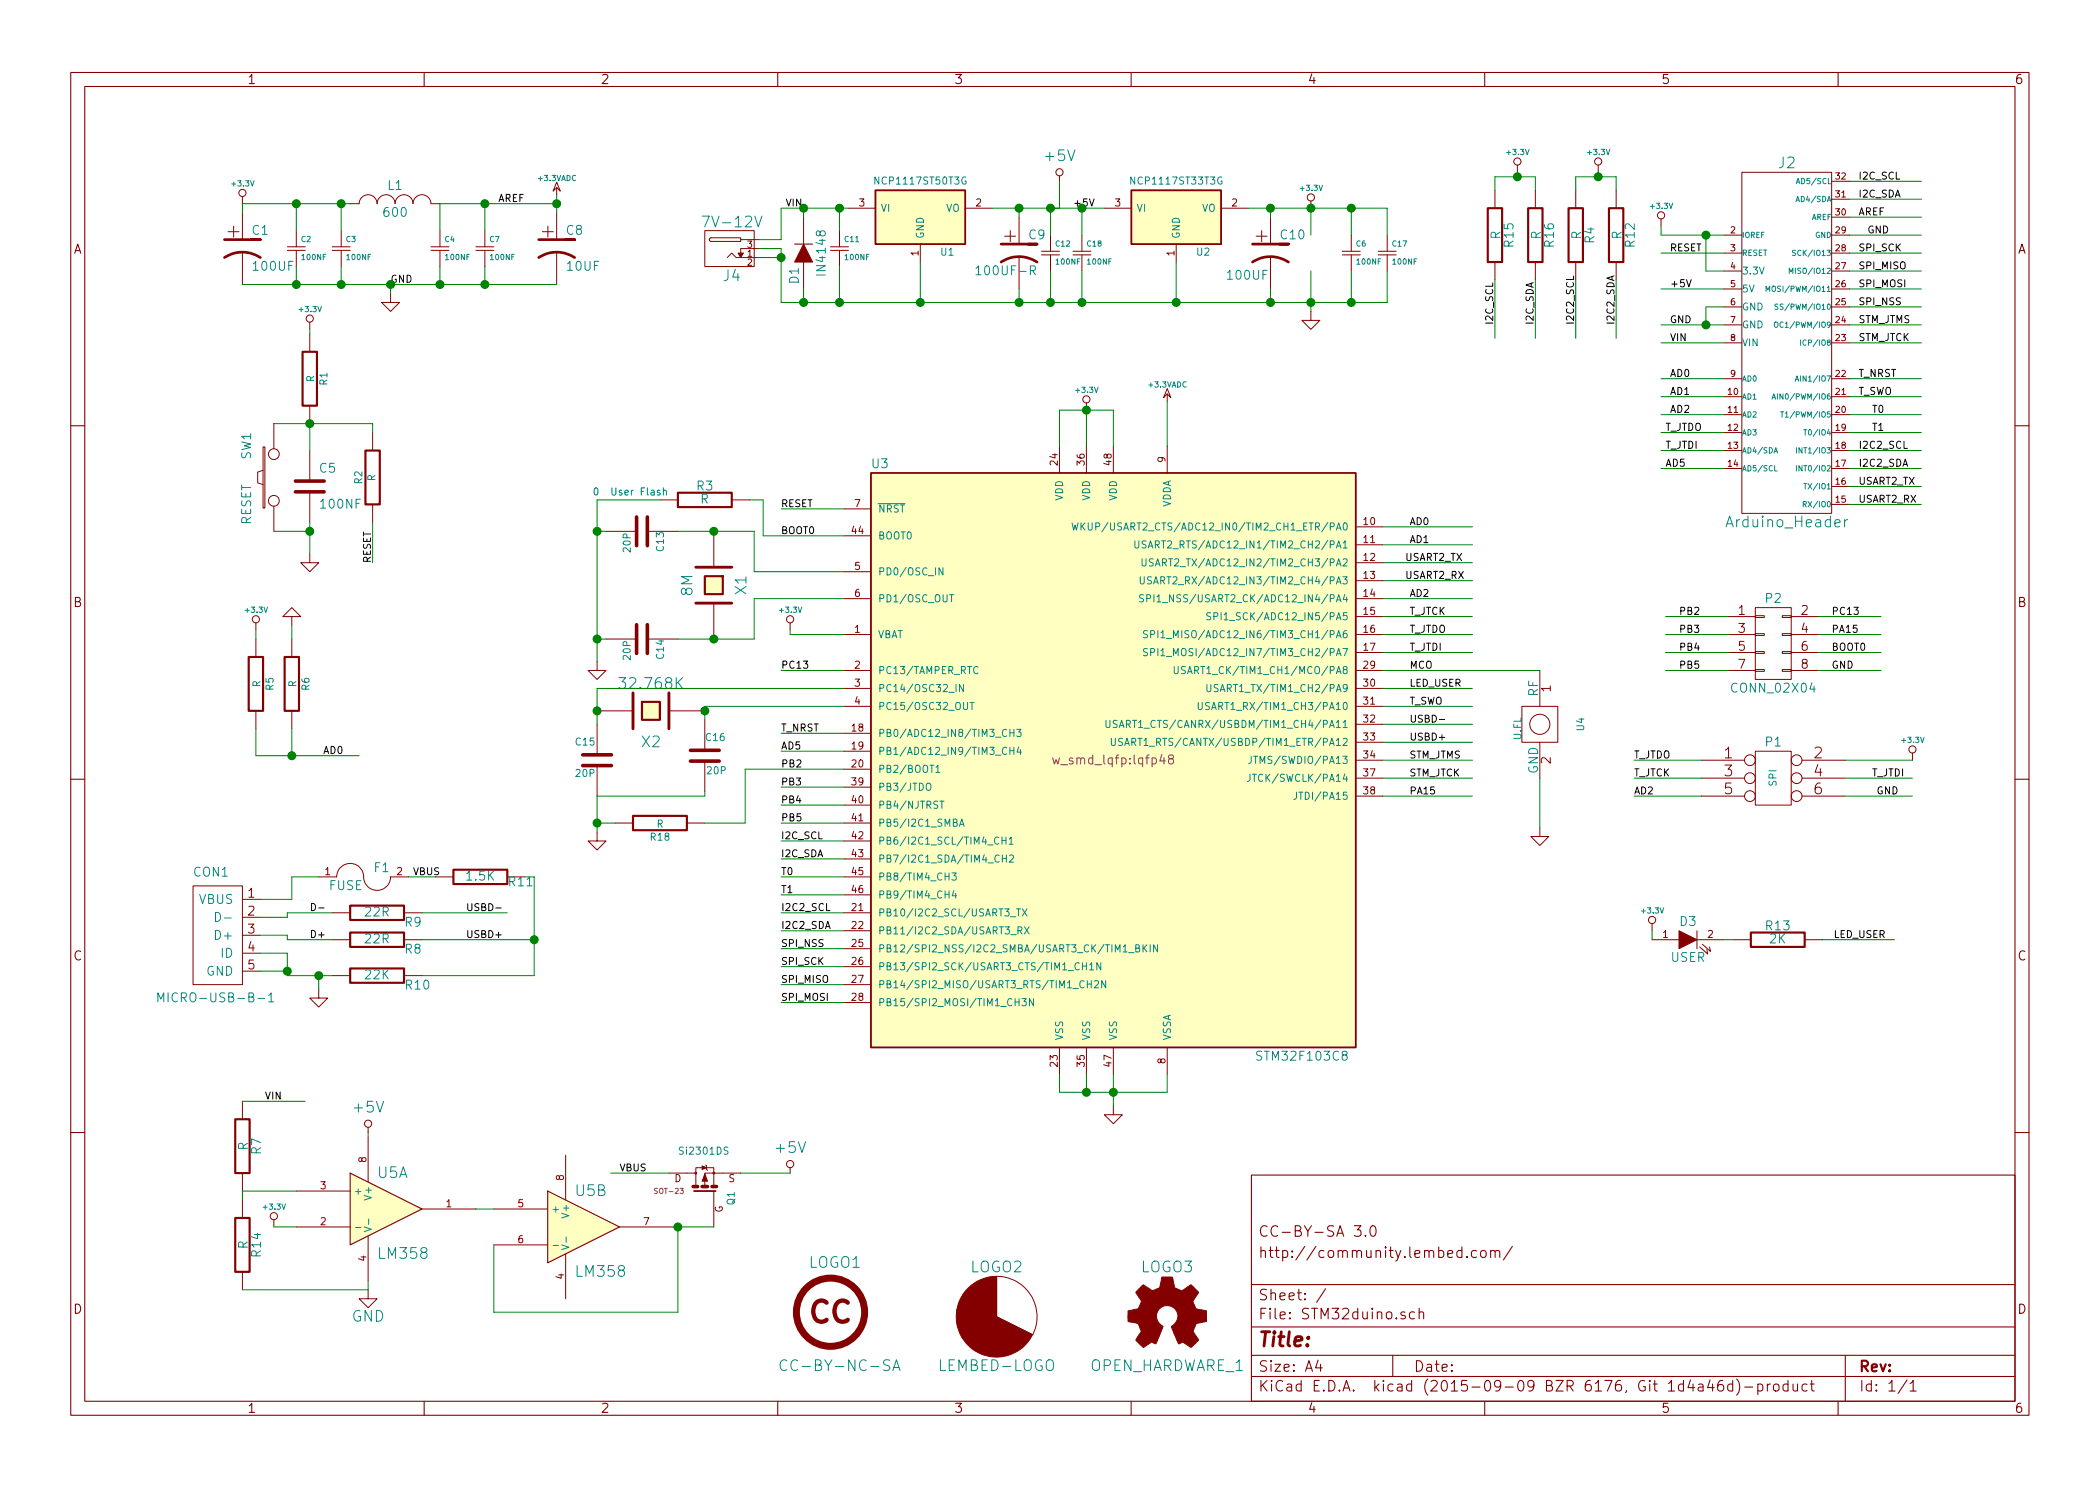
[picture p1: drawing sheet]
<svg xmlns="http://www.w3.org/2000/svg" width="297mm" height="210mm" viewBox="0 0 297 210" stroke-linecap="round" stroke-linejoin="round" font-family="sans-serif">
<g fill="none" stroke="#840000" stroke-width=".15">
<path d="M10 10.3h277v189.9h-277zM12 12.2h273v186.1h-273zM60 10.3v1.9M110 10.3v1.9M160 10.3v1.9M210 10.3v1.9M260 10.3v1.9M112.4 34.5h2.5M10 60.2h2M285 60.2h2M10 110.3h2M285 110.3h2"/>
<path d="M10 160.2h2M49.5 166l10.2 5.1-10.2 5zM77.5 168.5l10.1 5.1-10.1 5.1zM177 166.3h108v32h-108zM191.6 173.4h.9l-.5 .6 .4 .1 .1 .2-.1 .5-.2 .1h-.4l-.2-.1M193.1 174.8h.1l-.1 .1v-.1v.1M193.9 173.6a.35 .35 0 0 1 .4-.2 .35 .35 0 0 1 .3 .3 .77 .77 0 0 1-.5 1.2 .9 .9 0 0 1-.2-1.3zM206.8 177l-.5-.1-.2 .3v.6l.2 .1 .5-.1M206.8 176.4v1.5M207.5 177.8h.1l-.1 .1-.1-.1h.1v.1M208.8 177l-.4-.1-.3 .3 .1 .6 .2 .1 .4-.1M209.5 177.1a.41 .41 0 0 1 .7 .1v.4a.41 .41 0 0 1-.4 .3 .41 .41 0 0 1-.4-.3z"/>
<path d="M210.8 177.1a.38 .38 0 0 1 .7 0v.8M210.8 176.9v1M211.5 177.1a.36 .36 0 0 1 .3-.2 .36 .36 0 0 1 .3 .2v.8M213.9 176.3l-1.3 2M285 160.2h2M60 198.3v1.9M110 198.3v1.9M160 198.3v1.9M177 194.8h108M177 191.8h108M177 187.8h108M177 181.8h108"/>
<path d="M186.4 192.5l-.3 1h.9M186.8 193v1M187.5 182.3l-1.3 2M197 191.8v3M198.7 185.7a.37 .37 0 0 0-.6 .1v.1a.54 .54 0 0 0 .6 .3l.1 .1-.1 .2-.1 .1-.5-.1M200.1 185.7l-.5-.1-.2 .3v.6l.2 .1 .5-.1M200.7 185.7a.38 .38 0 0 1 .7 .1v.8M200.7 185.1v1.5M210 198.3v1.9M240.3 195.9l.1-.1 .4 .1 .1 .9M240.9 196.2l-.5 .1-.2 .2 .1 .2 .1 .1 .5-.1M241.9 195.2l-.4 1.1h1"/>
<path d="M242.2 195.8v1M243.7 195.3a.59 .59 0 0 0-.7 .7v.7l.2 .1h.3l.2-.1 .1-.5-.1-.2-.5-.1-.2 .3M245.1 195.9l-.4-.1-.3 .3v.6l.3 .1 .4-.1M245.1 195.3v1.5M245.6 195.1a1.71 1.71 0 0 1 0 2.3M246.8 196.3h1.1M248.6 195.9a.48 .48 0 0 1 .7 .1l.1 .1-.1 .6a.48 .48 0 0 1-.7 0M248.6 195.8v1.5M250 195.8v1M250.4 195.8l-.3 .1-.1 .2M250.9 196a.41 .41 0 0 1 .7 .1v.4a.41 .41 0 0 1-.4 .3 .41 .41 0 0 1-.3-.3zM252.9 195.9l-.4-.1-.3 .3 .1 .6 .2 .1 .4-.1"/>
<path d="M252.9 195.3v1.5M253.6 195.8l.1 .9a.4 .4 0 0 0 .6 0M254.3 195.8v1M255.6 195.9l-.4-.1-.3 .3 .1 .6 .2 .1 .4-.1M256.1 195.8h.5M256.3 195.3v1.3l.2 .2h.1M260 198.3v1.9M261 191.8v6.5M269.7 195.2l-1.2 2M270.2 195.8l.4-.5v1.5M270.2 196.8h.8"/>
</g>
<g fill="none" stroke="#840000" stroke-width=".14">
<path d="M34.3 27.8v1M34.3 30.1v3.8M34.3 35.7v4.6M40.6 35.4h2.6M40.6 34.9h2.6M41.9 32.6v2.3M41.9 35.4v2.3M47 35.4h2.5M47 34.9h2.5M48.3 32.6v2.3M48.3 35.4v2.3M49.5 28.8h1.3a1.27 1.27 0 0 1 1.3-1.2 1.27 1.27 0 0 1 1.2 1.2 1.27 1.27 0 0 1 1.3-1.2 1.27 1.27 0 0 1 1.3 1.2 1.27 1.27 0 0 1 1.2-1.2 1.27 1.27 0 0 1 1.3 1.2 1.27 1.27 0 0 1 1.3-1.2 1.27 1.27 0 0 1 1.3 1.2h1.2"/>
<path d="M61 35.4h2.5M61 34.9h2.5M62.2 32.6v2.3M62.2 35.4v2.3M67.3 35.4h2.5M67.3 34.9h2.5M68.6 32.6v2.3M68.6 35.4v2.3M78.7 26.5v1.1M78.7 25.8l.5 1.2-.5-.5-.5 .5zM78.7 30.1v3.8M78.7 35.7v4.6"/>
<path d="M99.7 32.6h7v5.1h-7zM100.4 33.8l.1-.2h4.3v.6h-4.3l-.2-.2zM102.9 36.4l.6-.6 .6 .6h3.2M104.8 33.9h2.5M107.3 35.2h-2.5v.6M113.7 30.7v3.8M113.7 37.1v3.8M117.5 35.4h2.5M117.5 34.9h2.5M118.7 32.6v2.3M118.7 35.4v2.3M120 29.5h3.8"/>
<path d="M130.2 34.5v2.6M136.5 29.5h3.8M144.1 30.7v3.8M144.1 36.3v4.6M147.3 36.1h2.6M147.3 35.6h2.6M148.6 33.3v2.3M148.6 36.1v2.2M149.9 24.9v.7M151.8 36.1h2.5M151.8 35.6h2.5M153 33.3v2.3"/>
<path d="M153 36.1v2.2M156.2 29.5h3.8M166.4 34.5v2.6M172.7 29.5h3.8M179.7 30.7v3.8M179.7 36.3v4.6M185.4 28.4v1.1M189.9 36.1h2.5M189.9 35.6h2.5M191.1 33.3v2.3M191.1 36.1v2.2M194.9 36.1h2.6"/>
<path d="M194.9 35.6h2.6M196.2 33.3v2.3M196.2 36.1v2.2M211.5 26.9v2.6M211.5 37.1v2.5M214.6 23.4v1M217.2 26.9v2.6M217.2 37.1v2.5M222.9 26.9v2.6M222.9 37.1v2.5M226.1 23.4v1M228.6 26.9v2.6"/>
<path d="M228.6 37.1v2.5M234.9 31v1M243.8 33.3h2.6M243.8 35.8h2.6M243.8 38.3h2.6M246.4 24.4h12.7v48.2h-12.7zM259.1 33.3h2.5M259.1 35.8h2.5M259.1 38.3h2.5M259.1 30.7h2.5M259.1 28.2h2.5M259.1 25.6h2.5"/>
<path d="M38.7 59.9v3.6M43.8 45.6v1M43.8 47.2v2.6M43.8 57.4v2.5M55.2 41.5v1.3h1.3l-1.3 1.3-1.2-1.3h1.2M153.7 57v1M165.1 55.7v1.1M165.1 55l.5 1.3-.5-.6-.5 .6zM185.4 44.1v1.2h1.3l-1.3 1.3-1.3-1.3h1.3M243.8 40.9h2.6M243.8 43.4h2.6M243.8 46h2.6"/>
<path d="M243.8 48.5h2.6M243.8 53.6h2.6M243.8 56.1h2.6M243.8 58.7h2.6M259.1 40.9h2.5M259.1 43.4h2.5M259.1 46h2.5M259.1 48.5h2.5M259.1 53.6h2.5M259.1 56.1h2.5M259.1 58.7h2.5M37.2 63.2h.3v8.7h-.3z"/>
<path d="M37.2 66.5l-.8 .3v1.5l.8 .3M38.7 71.6v3.6M43.8 78.4v1.2h1.3l-1.3 1.3-1.3-1.3h1.3M43.8 63.7v4.4M43.8 69.6v4.3M52.7 61.2v2.5M52.7 71.4v2.5M85.7 75.2h4.3M91.6 75.2h4.3M93.3 70.7h2.6M101 75.2v5.1M103.5 70.7h2.5"/>
<path d="M119.4 72h3.8M119.4 75.8h3.8M149.9 63.1v3.8M153.7 63.1v3.8M157.5 63.1v3.8M165.1 63.1v3.8M191.8 74.5h3.8M191.8 77.1h3.8M191.8 79.6h3.8M243.8 61.2h2.6M243.8 63.7h2.6M243.8 66.3h2.6"/>
<path d="M259.1 61.2h2.5M259.1 63.7h2.5M259.1 66.3h2.5M259.1 71.4h2.5M259.1 68.8h2.5M36.2 88.1v1M36.2 90.4v2.6M41.3 87.2h1.2l-1.2-1.2-1.3 1.2h1.3v1.3M41.3 90.4v2.6M84.5 93.6v1.3h1.2l-1.2 1.2-1.3-1.2h1.3M85.7 90.4h4.3M91.6 90.4h4.3"/>
<path d="M101 85.3v5.1M111.8 88.1v1M119.4 89.8h3.8M119.4 94.9h3.8M119.4 97.4h3.8M119.4 99.9h3.8M119.4 80.9h3.8M119.4 84.7h3.8M191.8 89.8h3.8M191.8 94.9h3.8M191.8 97.4h3.8M191.8 99.9h3.8"/>
<path d="M191.8 84.7h3.8M191.8 82.2h3.8M191.8 87.2h3.8M191.8 92.3h3.8M215.3 99.9h5v5.1h-5zM217.8 94.9v5M244.5 89.8h3.8M244.5 94.9h3.8M244.5 87.2h3.8M244.5 92.3h3.8M248.3 94.7h1.3v.3h-1.3zM248.3 92.2h1.3v.3h-1.3z"/>
<path d="M248.3 89.7h1.3v.2h-1.3zM248.3 87.1h1.3v.3h-1.3zM248.3 86h5.1v10.1h-5.1zM252.1 94.7h1.3v.3h-1.3zM252.1 92.2h1.3v.3h-1.3zM252.1 89.7h1.3v.2h-1.3zM252.1 87.1h1.3v.3h-1.3zM253.4 89.8h3.8M253.4 94.9h3.8M253.4 87.2h3.8M253.4 92.3h3.8M36.2 100.6v2.5"/>
<path d="M41.3 100.6v2.5M84.5 117.7v1.3h1.2l-1.2 1.3-1.3-1.3h1.3M84.5 100.6h5M84.5 102.5v4.3M84.5 108.3v4.3M87 116.5h2.5M94.6 100.6h5.1M97.2 116.5h2.5M99.7 101.8v4.4M99.7 107.7v4.3M119.4 108.8h3.8M119.4 113.9h3.8"/>
<path d="M119.4 116.5h3.8M119.4 119h3.8M119.4 103.8h3.8M119.4 106.3h3.8M119.4 111.4h3.8M191.8 102.5h3.8M191.8 105h3.8M191.8 107.6h3.8M191.8 110.1h3.8M191.8 112.6h3.8M217.8 117.1v1.3h1.3l-1.3 1.2-1.3-1.2h1.3M217.8 105v5.1"/>
<path d="M240.7 107.6h6.1M240.7 110.1h6.1M240.7 112.6h6.1M248.3 106.3h5.1v7.6h-5.1zM254.9 107.6h6.1M254.9 110.1h6.1M254.9 112.6h6.1M270.5 106.5v1.1M27.3 125.3h7v14h-7zM34.3 127.2h2.5M34.3 129.8h2.5M34.3 132.3h2.5"/>
<path d="M34.3 134.9h2.5M34.3 137.4h2.5M45.1 139.9v1.3h1.3l-1.3 1.3-1.3-1.3h1.3M45.1 124.1h2.5a1.93 1.93 0 0 1 2.1-1.9 1.93 1.93 0 0 1 1.8 2.2 1.91 1.91 0 0 0 2 1.6 1.91 1.91 0 0 0 1.7-1.9h2.6M47 138h2.5M47 133h2.5M47 129.2h2.5M57.1 138h2.6M57.1 133h2.6M57.1 129.2h2.6M61.6 124.1h2.5M119.4 129.2h3.8"/>
<path d="M119.4 124.1h3.8M119.4 131.7h3.8M119.4 121.5h3.8M119.4 134.2h3.8M119.4 136.8h3.8M119.4 126.6h3.8M119.4 139.3h3.8M233.7 130.7v1M233.7 133h3.8M240 133h3.8M240 131.7v2.5M240.4 134l1.2 1-.2-.6"/>
<path d="M240.8 133.6l1.1 1-.1-.6M245.1 133h2.5M255.3 133h2.5M34.3 155.8v2.6M52.1 159.5v.8M119.4 141.9h3.8M149.9 148.2v3.8M153.7 148.2v3.8M157.5 156.5v1.2h1.2l-1.2 1.3-1.3-1.3h1.3M157.5 148.2v3.8M165.1 148.2v3.8M34.3 166v2.5"/>
<path d="M34.3 169.8v2.5M34.3 180v2.5M38.7 172.6v1M41.9 173.6h7.6M41.9 168.5h7.6M52.1 160.9v6.4M52.1 174.9v6.3M59.7 171.1h7.6M69.8 171.1h7.7M69.8 176.1h7.7M80 163.4v6.4M80 177.4v6.4"/>
<path d="M87.6 173.6h7.6M94.6 166h3.8v1.8M98.4 166v-.8h2.6v.8h-1.3v1.8M99.8 164.8l.1 .2v.5l.2 .1M101 168.5v5.1M104.8 166h-3.8v1.8M111.8 165.2v.8M52.1 182.5v1.3h1.2l-1.2 1.2-1.3-1.2h1.3M146 188.8l-5-2.5v-5.7a5.7 5.7 0 0 1 5.1 8.2"/>
<circle cx="34.3" cy="27.3" r=".51"/>
<circle cx="149.9" cy="24.4" r=".51"/>
<circle cx="185.4" cy="27.9" r=".51"/>
<circle cx="214.6" cy="22.9" r=".51"/>
<circle cx="226.1" cy="22.9" r=".51"/>
<circle cx="235" cy="30.5" r=".51"/>
<circle cx="43.8" cy="45.1" r=".51"/>
<circle cx="153.7" cy="56.5" r=".51"/>
<circle cx="38.7" cy="64.3" r=".76"/>
<circle cx="38.7" cy="70.9" r=".76"/>
<circle cx="36.2" cy="87.6" r=".51"/>
<circle cx="111.8" cy="87.6" r=".51"/>
<circle cx="217.8" cy="102.5" r="1.42"/>
<circle cx="247.5" cy="110.1" r=".76"/>
<circle cx="247.5" cy="107.6" r=".76"/>
<circle cx="247.5" cy="112.6" r=".76"/>
<circle cx="254.1" cy="107.6" r=".76"/>
<circle cx="254.1" cy="110.1" r=".76"/>
<circle cx="254.1" cy="112.6" r=".76"/>
<circle cx="270.5" cy="106" r=".51"/>
<circle cx="233.7" cy="130.2" r=".51"/>
<circle cx="52.1" cy="159" r=".51"/>
<circle cx="38.7" cy="172.1" r=".51"/>
<circle cx="98.4" cy="166" r=".13"/>
<circle cx="101" cy="166" r=".13"/>
<circle cx="111.8" cy="164.7" r=".51"/>
</g>
<path d="M31.7 36.4a4.6 4.6 0 0 1 5.1 0M31.7 33.9h5.1h-1.2M76.2 36.4a4.6 4.6 0 0 1 5.1 0M76.2 33.9h5.1h-1.3M141.6 37.1a4.6 4.6 0 0 1 5.1 0M141.6 34.5h5.1h-1.3M177.2 37.1a4.6 4.6 0 0 1 5 0M177.2 34.5h5h-1.2" fill="none" stroke="#840000" stroke-width=".38"/>
<path d="M203.6 101.8h.7M44.1 127.8a.51 .51 0 0 1 .5 .5 .51 .51 0 0 1-.5 .5zM45.1 128.5h.7M66.2 127.9v.8l.2 .1h.1l.3-.1v-.8" fill="none" stroke="#000" stroke-width=".14"/>
<g fill="none" stroke="#008484" stroke-width=".14">
<path d="M106.8 30.6l.5 1.5 .5-1.5M138 38l.4-.4v1.3M138 38.9h.8M145.7 38.3l.7-.1 .1-.2-.1-.3-.2-.1h-.5v1.3M146 38.3l.5 .6M253.1 38.7v-.8l.2 .6 .3-.6v.8M254 35.4l-.4 .1a.34 .34 0 0 0 .3 .4v.2h-.4M254 28.5l.3-.7 .2 .7M254.1 26l.2-.8 .3 .8M249.8 41.2v-.7l.3 .5 .2-.5v.7M250.6 56.5l.3-.8 .3 .8M250.7 56.3h.4"/>
<path d="M251.1 45.6h.2l.1 .1a.5 .5 0 0 1-.1 .6l-.3-.1v-.4zM251.5 43l-.4 .1a.34 .34 0 0 0 .3 .4v.2h-.3M251.9 58.3h.4M252.1 58.3v.7M252.2 43l-.4 .1a.34 .34 0 0 0 .4 .4v.1l-.1 .2-.3-.1M252.5 58.5l.2-.2v.7M252.5 59h.5M253.9 53.9l.3-.7 .2 .7M254 53.7h.4M254.7 48.1v.8M124.2 71.3h3.8M151.6 74l.3 1 .2-.7 .1 .7 .3-1"/>
<path d="M152.9 74v1M153 74.4l.5 .6M153.5 74l-.6 .6M153.9 74v.8l.2 .2 .3-.1 .1-.1v-.8M160.5 76.5v.8l.2 .2h.3l.1-.2v-.8M161.5 79.1v.8l.2 .2 .3-.1 .1-.1v-.8M162.1 76.6l-.4-.1-.2 .2 .1 .3 .5 .2v.2l-.2 .1h-.4M162.4 77.5l.3-1 .4 1M162.5 77.3h.5M163.1 79.1h-.4l-.1 .2v.2l.5 .2v.3l-.2 .1-.3-.1M163.5 79.8h.5M250.9 64.1l.3-.8 .2 .8"/>
<path d="M251 63.9h.4M251 65.9v.7h.4M254.1 63.3v.8M254.1 65.9v.7M254.9 65.9v.7l-.4-.7v.7M254.9 63.3v.8l-.4-.8v.8M255.1 71.3h.3l.1-.3h-.4v.7M255.1 68.4h.5M255.1 60.8h.5M255.2 71.3l.3 .4M255.3 60.8v.8M260.9 73.5v1"/>
<path d="M261.3 73.5l-.2 .1-.2 .2M133.4 80.3v1.1l-.6-1.1v1.1M134.3 84.1h.6M136.3 96.8v1.1l-.6-1.1v1.1M137.2 99.4h.6M137.5 99.4v1M138.3 94.4a.4 .4 0 0 0-.5 0 .4 .4 0 0 0-.1 .5 .37 .37 0 0 0 .2 .4 .37 .37 0 0 0 .4-.1M161.3 81.6v.8l.2 .2h.3v-.2v-.8M161.7 84.2l-.3-.1-.2 .2 .1 .3 .4 .2v.3l-.1 .1-.4-.1M162.2 84.7l.5-.1 .1-.1-.1-.3-.5-.1v1.1M162.3 89.3l-.4-.1-.2 .2 .1 .3 .5 .2v.2l-.2 .1h-.4M162.3 91.8h-.4l-.2 .2 .1 .2 .5 .2v.3l-.2 .1-.4-.1"/>
<path d="M162.8 89.8l.4-.1 .1-.1-.1-.3-.4-.1v1M162.8 92.3l.4-.1 .1-.1-.1-.3h-.4v1M162.9 81.7l-.4-.1-.2 .2 .1 .2 .4 .2v.3l-.1 .1h-.4M163.2 82.6l.3-1 .3 1M163.2 84.1v1.1M163.3 82.3h.5M163.4 80.1l.4-1 .3 1M163.8 89.2v1M163.8 91.8v1M164.2 89.5l.3-.3v1M164.2 92.1l.3-.3v1M164.2 90.2h.6"/>
<path d="M164.2 92.8h.6M166.1 94.3v.8l.2 .2h.3v-.2v-.8M167.7 94.4l-.4-.1-.2 .2 .1 .2 .4 .2v.3l-.1 .1h-.4M169.5 99.4v.8l.2 .2 .3-.1 .1-.1v-.8M170.7 96.8v.9l.2 .2 .3-.1 .1-.1v-.9M171.1 99.4h-.4l-.2 .2 .1 .2 .4 .2v.3l-.1 .1-.4-.1M171.2 86.7h-.3l-.2 .2 .1 .2 .4 .2v.3l-.1 .1-.4-.1M171.7 87.2h.5l.1-.2-.1-.3h-.5v1M131.1 110.9h.4a.67 .67 0 0 1-.1 .9h-.3a.78 .78 0 0 1 0-.9zM132.4 108.6l.3-.3v1M132.4 109.3h.5M132.9 113.4h.6"/>
<path d="M133.2 113.4v1M135.7 116.9l.3-1 .4 1M135.8 116.6h.5M141.3 118.5a.4 .4 0 0 0-.5 0 .4 .4 0 0 0-.1 .5 .37 .37 0 0 0 .2 .4 .37 .37 0 0 0 .4-.1M141.7 118.4v1.1M141.7 118.9h.6M142.3 118.4v1.1M142.7 118.7l.3-.3v1.1M142.7 119.5h.6M142.8 103.2v1M142.8 105.7v1.1M142.8 103.7h.6"/>
<path d="M142.8 106.2h.6M143.4 103.2v1M143.4 105.7v1.1M143.8 103.2h.6l-.3 .4 .3 .1v.4l-.2 .1-.4-.1M144.1 105.7l-.2 .7h.6M144.3 106.1v.7M156.4 101.9v.8l.2 .2h.3l.1-.2v-.8M157.2 104.5v.8l.2 .2 .3-.1 .1-.1v-.8M158 102l-.4-.1-.1 .2v.3l.5 .2v.2l-.2 .1h-.3M158.3 102.9l.3-1 .4 1M158.4 102.7h.5M158.8 104.5h-.4l-.2 .2 .1 .2 .4 .2v.3l-.1 .1-.4-.1"/>
<path d="M159.1 105.5l.3-1 .3 1M159.2 105.2h.5M176.8 109.5v.8l-.1 .2-.3 .1M177 107v.7l-.2 .3h-.2M177.3 107h.6M183.4 112.1v.7l-.2 .2-.2 .1M30.5 129.1a.66 .66 0 0 1 .7 .4 .66 .66 0 0 1-.2 .8l-.5 .1zM31.7 129.9h1M134.6 123.5h.7l-.4 .4 .3 .1v.4l-.1 .1-.5-.1M134.9 126l-.2 .7h.6M135.2 126.4v.7M141.8 121v1"/>
<path d="M141.8 121.5h.5M142.3 121v1M142.8 121.1l.4-.1 .1 .1 .1 .2-.7 .7h.7M142.9 129.7h.8M143.8 128.6h.6M144 131.7l.5-.1 .1-.1-.1-.3-.5-.1v1.1M144.1 128.6v1M144.2 131.7l.4 .5M144.6 128.6l.7 1M144.9 131.1l.7 1.1M145.3 128.6l-.7 1M145.6 131.1l-.7 1.1"/>
<path d="M153.1 136.2v1M153.1 136.7h.6M153.7 136.2v1M153.8 138.8v1M153.8 139.2h.6M154.1 136.5l.3-.3v1M154.1 137.2h.6M154.4 138.8v1M154.8 138.9l.4-.1 .1 .1 .1 .2-.6 .7h.6M155.7 136.2v1l-.6-1v1M156.4 138.8v1l-.6-1v1M159.6 134.8h.8"/>
<path d="M160.7 134.2l.4-.1v-.3l-.4-.1v1h.3l.2-.3-.2-.2M161.7 133.7v1M161.8 134.1l.4 .6M162.2 133.7l-.5 .6M162.7 133.7v1M163.7 133.7v1l-.5-1v1M22.3 141.8v-1.3l.5 .9 .4-.9v1.3M36.5 141.3h.9M38 140.8l.4-.3v1.3M38 141.8h.7M144.6 141.3h.6l-.4 .4 .3 .1v.4l-.1 .1-.4-.1M146.2 141.3v1l-.6-1v1"/>
<path d="M50.3 173.7h.8M51.5 173.6l1 .3-1 .4M52.1 172.5v.7M78.2 176.2h.8M79.5 176.1l1 .4-1 .3M80.1 175v.8M111.3 192.6a.62 .62 0 0 0-.8-.1 .62 .62 0 0 0-.2 .8 .58 .58 0 0 0 .3 .5 .58 .58 0 0 0 .7 0M126.3 193.9l.5-1.5 .5 1.5M126.4 193.5h.8"/>
</g>
<g fill="none" stroke="#840000" stroke-width=".51">
<path d="M41.8 69.6h4M41.8 68.1h4M90 73.1v4.1M91.6 73.1v4.1M90 88.4v4.1M91.6 88.4v4.1M82.4 108.3h4.1M82.4 106.8h4.1M97.7 107.7h4M97.7 106.2h4M98 167.9h.7M99.3 167.9h.8"/>
<path d="M100.7 167.9h.6"/>
</g>
<g fill="#840000" stroke="#840000" stroke-width=".14">
<path d="M104.4 35.8h.8l-.4 .6z"/>
<path d="M113.7 34.5l1.2 2.6h-2.5z"/>
<path d="M237.5 131.7l2.5 1.3-2.5 1.2z"/>
<path d="M99.7 166.1l.4 1h-.8z"/>
<path d="M99.3 165l.6 .2-.6 .3z"/>
<path d="M140.9 186.3l5.1 2.5a5.6 5.6 0 0 1-5 3.2z"/>
<path d="M136.9 182.3a5.7 5.7 0 0 1 4.1-1.7v11.4a5.7 5.7 0 0 1-5.3-3.5 5.7 5.7 0 0 1 1.2-6.2z"/>
<path d="M161.2 182.3l.5-.5 1.2 .8 .3-.1 .8-.3 .3-1.5h1.3h.2l.4 1.5 1 .4 1.3-.8 1 1-.1 .3a1.79 1.79 0 0 0-.6 1.2l.4 .9 1.4 .3 .1 1.5-1.5 .2-.4 1.2 .7 1.2-.1 .1-.9 .9-1.2-.7-.6 .2-1-2.4a1.54 1.54 0 0 0 .3-2.6 1.54 1.54 0 0 0-2.4 1 1.97 1.97 0 0 0 .9 1.6l-1 2.4-.6-.2-1.2 .7-1-1 .7-1.2-.4-1.1-1.4-.4v-1.4l1.2-.3a.83 .83 0 0 0 .5-.7l.2-.4-.8-1.3z"/>
</g>
<g fill="none" stroke="#840000" stroke-width=".3">
<path d="M210.4 29.5h2.1v7.6h-2.1zM216.2 29.5h2v7.6h-2zM221.9 29.5h2v7.6h-2zM227.6 29.5h2v7.6h-2zM42.8 49.8h2v7.6h-2zM51.7 63.7h2v7.7h-2zM95.9 69.7h7.6v2h-7.6zM35.2 93h2v7.6h-2zM40.3 93h2v7.6h-2zM90.8 99.3h2.5v2.5h-2.5zM99.7 81.5h2.5v2.6h-2.5zM89.5 115.4h7.7v2.1h-7.7z"/>
<path d="M49.5 137h7.6v2.1h-7.6zM49.5 131.9h7.6v2.1h-7.6zM49.5 128.1h7.6v2.1h-7.6zM64.1 123.1h7.7v2h-7.7zM247.6 131.9h7.7v2.1h-7.7zM33.3 158.4h2v7.6h-2zM33.3 172.3h2v7.7h-2z"/>
</g>
<g fill="#ffffc2" stroke="#ffffc2" stroke-width=".14">
<path d="M99.7 81.5h2.5v2.6h-2.5z"/>
<path d="M123.2 66.9h68.6v81.3h-68.6z"/>
<path d="M123.8 26.9h12.7v7.6h-12.7z"/>
<path d="M160 26.9h12.7v7.6h-12.7z"/>
<path d="M90.8 99.3h2.5v2.5h-2.5z"/>
<path d="M49.5 166l10.2 5.1-10.2 5z"/>
<path d="M77.5 168.5l10.1 5.1-10.1 5.1z"/>
</g>
<path d="M89.5 98v5.1M94.6 98v5.1M98.4 80.3h5.1M98.4 85.3h5.1" fill="none" stroke="#840000" stroke-width=".41"/>
<path d="M123.8 26.9h12.7v7.6h-12.7zM160 26.9h12.7v7.6h-12.7zM123.2 66.9h68.6v81.3h-68.6zM98.2 168.5h3" fill="none" stroke="#840000" stroke-width=".25"/>
<path d="M164.3 106.8l-.2 .9h.7M165.5 107.4l-.2-.3v-.2l.2-.1 .4 .1v.3l-.5 .2-.1 .2v.4l.2 .1h.3l.2-.3-.1-.3-.1-.1" fill="none" stroke="#840084" stroke-width=".14"/>
<path d="M93.3 69.4h-.2l-.1 .1v.2l.3 .1v.2h-.3M93.8 69.5l.2-.1h.2l.1 .6M93.8 69v1" fill="none" stroke="#0000c2" stroke-width=".14"/>
<circle cx="117.5" cy="185.7" r="4.8" fill="none" stroke="#840000" stroke-width=".99"/>
<g fill="none" stroke="#008400" stroke-width=".14">
<path d="M41.9 28.8v3.8M41.9 37.7v2.6M48.3 28.8v3.8M48.3 37.7v2.6M49.5 28.8h-15.2v1.3M62.2 37.7v2.6M68.6 28.8v3.8M68.6 37.7v2.6M78.7 28.8h-16.5v3.8M78.7 27.6v2.5M107.3 35.2h3.2v7.6h85.7v-4.5M107.3 36.4h3.2"/>
<path d="M113.7 29.5v1.2M118.7 29.5v3.1M118.7 37.7v5.1M120 29.5h-9.5v4.4h-3.2M130.2 37.1v5.7M140.3 29.5h15.9M144.1 29.5v1.2M148.6 29.5v3.8M148.6 38.3v4.5M149.9 25.6v3.9M153 29.5v3.8M153 38.3v4.5"/>
<path d="M166.4 37.1v5.7M176.5 29.5h19.7v3.8M179.7 29.5v1.2M185.4 29.5v3.8M185.4 38.3v5.8M191.1 29.5v3.8M191.1 38.3v4.5M211.5 26.9v-1.9h5.7v1.9M211.5 39.6v8.3M214.6 24.4v.6M217.2 39.6v8.3M222.9 26.9v-1.9h5.7v1.9"/>
<path d="M222.9 39.6v8.3M226.1 24.4v.6M228.6 39.6v8.3M234.9 32v1.3h8.9M234.9 35.8h8.9M241.3 33.3v5h2.5M261.6 30.7h10.2M261.6 33.3h10.2M261.6 28.2h10.2M261.6 25.6h10.2M261.6 38.3h10.2M261.6 35.8h10.2"/>
<path d="M34.3 40.3h44.4M38.7 59.9h14v1.3M43.8 46.6v.6M43.8 59.9v3.8M55.2 40.3v1.2M113.7 40.9v1.9M144.1 40.9v1.9M153.7 58v5.1M165.1 56.8v6.3M179.7 40.9v1.9M234.9 56.1h8.9M234.9 53.6h8.9"/>
<path d="M234.9 48.5h8.9M234.9 46h8.9M234.9 58.7h8.9M234.9 40.9h8.9M243.8 43.4h-2.5v2.6M261.6 56.1h10.2M261.6 53.6h10.2M261.6 48.5h10.2M261.6 46h10.2M261.6 58.7h10.2M261.6 43.4h10.2M261.6 40.9h10.2"/>
<path d="M38.7 75.2h5.1M43.8 73.9v4.5M52.7 73.9v5.7M84.5 75.2h1.2M93.3 70.7h-8.8v22.9M95.9 75.2h10.8v5.7h12.7M106 70.7h1.9v5.1h11.5M110.5 72h8.9M149.9 63.1v-5.1h7.6v5.1M195.6 74.5h12.7M195.6 77.1h12.7M195.6 79.6h12.7"/>
<path d="M234.9 61.2h8.9M234.9 66.3h8.9M234.9 63.7h8.9M261.6 61.2h10.2M261.6 66.3h10.2M261.6 63.7h10.2M261.6 71.4h10.2M261.6 68.8h10.2M36.2 89.1v1.3M41.3 88.5v1.9M84.5 90.4h1.2M110.5 94.9h8.9"/>
<path d="M111.8 89.1v.7h7.6M119.4 97.4h-34.9v5.1M119.4 99.9h-19.7v1.9M119.4 84.7h-12.7v5.7h-10.8M195.6 87.2h12.7M195.6 92.3h12.7M195.6 89.8h12.7M195.6 99.9h12.7M195.6 97.4h12.7M195.6 94.9h22.2M195.6 84.7h12.7M195.6 82.2h12.7"/>
<path d="M235.6 87.2h8.9M235.6 92.3h8.9M235.6 89.8h8.9M235.6 94.9h8.9M257.2 87.2h8.9M257.2 92.3h8.9M257.2 89.8h8.9M257.2 94.9h8.9M36.2 103.1v3.8h14.6M41.3 103.1v3.8M84.5 116.5h2.5M99.7 112v.6h-15.2v5.1"/>
<path d="M110.5 103.8h8.9M110.5 119h8.9M110.5 116.5h8.9M110.5 113.9h8.9M110.5 111.4h8.9M110.5 106.3h8.9M119.4 108.8h-14v7.7h-5.7M195.6 112.6h12.7M195.6 110.1h12.7M195.6 107.6h12.7M195.6 102.5h12.7M195.6 105h12.7"/>
<path d="M217.8 110.1v7M231.1 112.6h9.6M231.1 110.1h9.6M231.1 107.6h9.6M261 112.6h9.5M261 110.1h9.5M261 107.6h9.5M36.8 134.9h3.8v3.1h6.4M36.8 132.3h3.8v.7h6.4M36.8 137.4h3.8M45.1 124.1h-3.8v3.1h-4.5M45.1 138v1.9"/>
<path d="M47 129.2h-6.4v.6h-3.8M57.8 124.1h3.8M59.7 129.2h12.1M59.7 133h15.9M74.3 124.1h1.3v13.9h-15.9M110.5 126.6h8.9M110.5 124.1h8.9M110.5 139.3h8.9M110.5 136.8h8.9M110.5 134.2h8.9M110.5 131.7h8.9M110.5 129.2h8.9"/>
<path d="M110.5 121.5h8.9M233.7 131.7v1.3M243.8 133h1.3M257.8 133h10.2M34.3 155.8h8.9M110.5 141.9h8.9M149.9 152v2.6h15.2v-2.6M153.7 152v2.6M157.5 152v4.5M38.7 173.6h3.2M41.9 168.5h-7.6v1.3M52.1 160.3v.6"/>
<path d="M67.3 171.1h2.5M86.4 166h8.2M95.2 173.6h5.8M95.9 173.6v12.1h-26.1v-9.6M104.8 166h7M52.1 181.2v1.3h-17.8"/>
</g>
<g fill="#008400" stroke="#008400" stroke-width=".25">
<circle cx="99.7" cy="100.6" r=".51"/>
<circle cx="84.5" cy="100.6" r=".51"/>
<circle cx="84.5" cy="75.2" r=".51"/>
<circle cx="41.3" cy="106.9" r=".51"/>
<circle cx="55.2" cy="40.3" r=".51"/>
<circle cx="45.1" cy="138" r=".51"/>
<circle cx="84.5" cy="90.4" r=".51"/>
<circle cx="101" cy="90.4" r=".51"/>
<circle cx="101" cy="75.2" r=".51"/>
<circle cx="43.8" cy="59.9" r=".51"/>
<circle cx="185.4" cy="42.8" r=".51"/>
<circle cx="179.7" cy="29.5" r=".51"/>
<circle cx="153" cy="29.5" r=".51"/>
<circle cx="144.1" cy="29.5" r=".51"/>
<circle cx="148.6" cy="29.5" r=".51"/>
<circle cx="130.2" cy="42.8" r=".51"/>
<circle cx="144.1" cy="42.8" r=".51"/>
<circle cx="148.6" cy="42.8" r=".51"/>
<circle cx="153" cy="42.8" r=".51"/>
<circle cx="166.4" cy="42.8" r=".51"/>
<circle cx="179.7" cy="42.8" r=".51"/>
<circle cx="43.8" cy="75.2" r=".51"/>
<circle cx="241.3" cy="46" r=".51"/>
<circle cx="241.3" cy="33.3" r=".51"/>
<circle cx="68.6" cy="40.3" r=".51"/>
<circle cx="62.2" cy="40.3" r=".51"/>
<circle cx="48.3" cy="40.3" r=".51"/>
<circle cx="41.9" cy="40.3" r=".51"/>
<circle cx="68.6" cy="28.8" r=".51"/>
<circle cx="48.3" cy="28.8" r=".51"/>
<circle cx="41.9" cy="28.8" r=".51"/>
<circle cx="78.7" cy="28.8" r=".51"/>
<circle cx="153.7" cy="154.6" r=".51"/>
<circle cx="157.5" cy="154.6" r=".51"/>
<circle cx="153.7" cy="58" r=".51"/>
<circle cx="95.9" cy="173.6" r=".51"/>
<circle cx="214.6" cy="25" r=".51"/>
<circle cx="84.5" cy="116.5" r=".51"/>
<circle cx="185.4" cy="29.5" r=".51"/>
<circle cx="191.1" cy="42.8" r=".51"/>
<circle cx="191.1" cy="29.5" r=".51"/>
<circle cx="75.6" cy="133" r=".51"/>
<circle cx="40.6" cy="137.4" r=".51"/>
<circle cx="113.7" cy="29.5" r=".51"/>
<circle cx="113.7" cy="42.8" r=".51"/>
<circle cx="118.7" cy="42.8" r=".51"/>
<circle cx="118.7" cy="29.5" r=".51"/>
<circle cx="110.5" cy="36.4" r=".51"/>
<circle cx="226.1" cy="25" r=".51"/>
</g>
<text font-size="4.2" fill="#840000" x="114.5" y="187.2">CC</text>
<g font-size="2.8" fill="#840000">
<text x="32.2" y="33.6">+</text>
<text x="76.7" y="33.6">+</text>
<text x="142.1" y="34.3">+</text>
<text x="177.6" y="34.3">+</text>
<text x="178" y="190.5">Title:</text>
</g>
<g font-size="2.1" fill="#008484">
<text x="148" y="22.8">+5V</text>
<text x="251.6" y="23.8">J2</text>
<text x="99.9" y="32.2">7V-12V</text>
<text x="102.3" y="39.8">J4</text>
<text x="244.5" y="74.6">Arduino_Header</text>
<text x="98" y="84.3" transform="rotate(-90 98 84.3)">8M</text>
<text x="105.6" y="84.1" transform="rotate(-90 105.6 84.1)">X1</text>
<text x="88.1" y="97.5">32.768K</text>
<text x="90.8" y="105.7">X2</text>
<text x="50.2" y="157.4">+5V</text>
<text x="53.4" y="166.7">U5A</text>
<text x="109.9" y="163.1">+5V</text>
<text x="81.5" y="169.2">U5B</text>
<text x="53.7" y="178.1">LM358</text>
<text x="114.4" y="179.4">LOGO1</text>
<text x="81.6" y="180.7">LM358</text>
<text x="137.3" y="180">LOGO2</text>
<text x="161.4" y="180">LOGO3</text>
<text x="49.7" y="187">GND</text>
<text x="111.7" y="194">CC-BY-NC-SA</text>
<text x="133" y="194">LEMBED-LOGO</text>
<text x="154" y="194">OPEN_HARDWARE_1</text>
</g>
<g font-size="2.1" fill="#840000">
<text x="243.9" y="107.3">1</text>
<text x="256.6" y="107.3">2</text>
<text x="243.9" y="109.8">3</text>
<text x="243.9" y="112.4">5</text>
<text x="256.6" y="109.8">4</text>
<text x="256.6" y="112.4">6</text>
<text x="178" y="178">http://community.lembed.com/</text>
<text x="178" y="175">CC-BY-SA 3.0</text>
<text x="178" y="184">Sheet: /</text>
<text x="178" y="186.7">File: STM32duino.sch</text>
<text x="178" y="196.9">KiCad E.D.A. kicad (2015-09-09 BZR 6176, Git 1d4a46d)-product</text>
<text x="178" y="194.1">Size: A4</text>
<text x="200" y="194.1">Date:</text>
<text x="263" y="194.1">Rev:</text>
<text x="263" y="196.9">Id: 1/1</text>
</g>
<g font-size="1.8" fill="#840000">
<text x="35" y="11.9">1</text>
<text x="85" y="11.9">2</text>
<text x="135" y="11.9">3</text>
<text x="185" y="11.9">4</text>
<text x="235" y="11.9">5</text>
<text x="285" y="11.9">6</text>
<text x="10.4" y="35.9">A</text>
<text x="285.4" y="35.9">A</text>
<text x="10.4" y="85.9">B</text>
<text x="245.9" y="87">1</text>
<text x="245.9" y="89.5">3</text>
<text x="254.8" y="87">2</text>
<text x="254.8" y="89.5">4</text>
<text x="285.4" y="85.9">B</text>
<text x="245.9" y="92.1">5</text>
<text x="245.9" y="94.6">7</text>
<text x="254.8" y="92.1">6</text>
<text x="254.8" y="94.6">8</text>
<text x="219.3" y="97.9" transform="rotate(-90 219.3 97.9)">1</text>
<text x="219.3" y="108" transform="rotate(-90 219.3 108)">2</text>
<text x="35.1" y="127">1</text>
<text x="35.1" y="129.5">2</text>
<text x="10.4" y="135.9">C</text>
<text x="35.1" y="132.1">3</text>
<text x="35.1" y="134.6">4</text>
<text x="35.1" y="137.2">5</text>
<text x="285.4" y="135.9">C</text>
<text x="10.4" y="185.9">D</text>
<text x="285.4" y="185.9">D</text>
<text x="35" y="199.9">1</text>
<text x="85" y="199.9">2</text>
<text x="135" y="199.9">3</text>
<text x="185" y="199.9">4</text>
<text x="235" y="199.9">5</text>
<text x="285" y="199.9">6</text>
</g>
<g font-size="1.8" fill="#008484">
<text x="54.9" y="26.9">L1</text>
<text x="35.7" y="33.2">C1</text>
<text x="54.4" y="30.7">600</text>
<text x="80.1" y="33.2">C8</text>
<text x="145.5" y="33.9">C9</text>
<text x="181.2" y="33.9">C10</text>
<text x="212.2" y="33.9" transform="rotate(-90 212.2 33.9)">R</text>
<text x="214.1" y="34.9" transform="rotate(-90 214.1 34.9)">R15</text>
<text x="217.9" y="33.9" transform="rotate(-90 217.9 33.9)">R</text>
<text x="219.8" y="34.9" transform="rotate(-90 219.8 34.9)">R16</text>
<text x="223.6" y="33.9" transform="rotate(-90 223.6 33.9)">R</text>
<text x="225.5" y="34.4" transform="rotate(-90 225.5 34.4)">R4</text>
<text x="229.4" y="33.9" transform="rotate(-90 229.4 33.9)">R</text>
<text x="231.2" y="34.9" transform="rotate(-90 231.2 34.9)">R12</text>
<text x="35.9" y="38.3">100UF</text>
<text x="80.3" y="38.3">10UF</text>
<text x="113" y="40.1" transform="rotate(-90 113 40.1)">D1</text>
<text x="116.8" y="38.7" transform="rotate(-90 116.8 38.7)">IN4148</text>
<text x="138.7" y="38.9">100UF-R</text>
<text x="173.7" y="39.6">100UF</text>
<text x="35.5" y="65" transform="rotate(-90 35.5 65)">SW1</text>
<text x="45.2" y="66.9">C5</text>
<text x="45.5" y="72">100NF</text>
<text x="98.6" y="69.4">R3</text>
<text x="99" y="71.2">R</text>
<text x="123.3" y="66.2">U3</text>
<text x="35.5" y="74.3" transform="rotate(-90 35.5 74.3)">RESET</text>
<text x="249.8" y="85.3">P2</text>
<text x="217.6" y="98.6" transform="rotate(-90 217.6 98.6)">RF</text>
<text x="245.2" y="98">CONN_02X04</text>
<text x="249.8" y="105.6">P1</text>
<text x="217.6" y="109.5" transform="rotate(-90 217.6 109.5)">GND</text>
<text x="27.4" y="124">CON1</text>
<text x="46.5" y="125.9">FUSE</text>
<text x="53" y="123.4">F1</text>
<text x="66.1" y="124.6">1.5K</text>
<text x="72" y="125.4">R11</text>
<text x="28.1" y="127.9">VBUS</text>
<text x="51.7" y="129.7">22R</text>
<text x="57.3" y="131.1">R9</text>
<text x="237.6" y="131">D3</text>
<text x="249.8" y="131.6">R13</text>
<text x="30.7" y="133">D+</text>
<text x="31.2" y="135.5">ID</text>
<text x="51.7" y="133.5">22R</text>
<text x="57.3" y="134.9">R8</text>
<text x="236.3" y="136.1">USER</text>
<text x="250.3" y="133.5">2K</text>
<text x="23.6" y="141.8">MICRO-USB-B-1</text>
<text x="29.1" y="138">GND</text>
<text x="51.7" y="138.6">22K</text>
<text x="57.4" y="140">R10</text>
<text x="178.2" y="150.1">STM32F103C8</text>
<text x="35.1" y="162.8" transform="rotate(-90 35.1 162.8)">R</text>
<text x="36.9" y="163.3" transform="rotate(-90 36.9 163.3)">R7</text>
<text x="35.1" y="176.8" transform="rotate(-90 35.1 176.8)">R</text>
<text x="36.9" y="177.8" transform="rotate(-90 36.9 177.8)">R14</text>
</g>
<text font-size="1.8" fill="#840084" x="149.5" y="108.1">w_smd_lqfp:lqfp48</text>
<g font-size="1.4">
<text x="70.5" y="28.6">AREF</text>
<text x="111.1" y="29.2">VIN</text>
<text x="151.8" y="29.2">+5V</text>
<text x="262.9" y="25.4">I2C_SCL</text>
<text x="262.9" y="27.9">I2C_SDA</text>
<text x="236.2" y="35.6">RESET</text>
<text x="262.9" y="35.6">SPI_SCK</text>
<text x="262.9" y="30.5">AREF</text>
<text x="264.2" y="33">GND</text>
<text x="55.2" y="40">GND</text>
<text x="236.2" y="40.6">+5V</text>
<text x="262.9" y="38.1">SPI_MISO</text>
<text x="262.9" y="40.6">SPI_MOSI</text>
<text x="211.2" y="46" transform="rotate(-90 211.2 46)">I2C_SCL</text>
<text x="216.9" y="46" transform="rotate(-90 216.9 46)">I2C_SDA</text>
<text x="222.6" y="46" transform="rotate(-90 222.6 46)">I2C2_SCL</text>
<text x="228.3" y="46" transform="rotate(-90 228.3 46)">I2C2_SDA</text>
<text x="236.2" y="45.7">GND</text>
<text x="262.9" y="43.2">SPI_NSS</text>
<text x="262.9" y="45.7">STM_JTMS</text>
<text x="236.2" y="48.3">VIN</text>
<text x="236.2" y="53.3">AD0</text>
<text x="262.9" y="48.3">STM_JTCK</text>
<text x="262.9" y="53.3">T_NRST</text>
<text x="236.2" y="55.9">AD1</text>
<text x="236.2" y="58.4">AD2</text>
<text x="262.9" y="55.9">T_SWO</text>
<text x="264.8" y="58.4">T0</text>
<text x="235.6" y="61">T_JTDO</text>
<text x="235.6" y="63.5">T_JTDI</text>
<text x="262.9" y="63.5">I2C2_SCL</text>
<text x="264.8" y="61">T1</text>
<text x="110.5" y="71.7">RESET</text>
<text x="235.6" y="66">AD5</text>
<text x="262.9" y="71.1">USART2_RX</text>
<text x="262.9" y="68.6">USART2_TX</text>
<text x="262.9" y="66">I2C2_SDA</text>
<text x="110.5" y="75.6">BOOT0</text>
<text x="199.4" y="74.3">AD0</text>
<text x="199.4" y="76.8">AD1</text>
<text x="52.5" y="79.8" transform="rotate(-90 52.5 79.8)">RESET</text>
<text x="198.8" y="79.4">USART2_TX</text>
<text x="198.8" y="81.9">USART2_RX</text>
<text x="199.4" y="84.4">AD2</text>
<text x="199.4" y="87">T_JTCK</text>
<text x="199.4" y="89.5">T_JTDO</text>
<text x="237.5" y="87">PB2</text>
<text x="237.5" y="89.5">PB3</text>
<text x="259.1" y="89.5">PA15</text>
<text x="259.1" y="87">PC13</text>
<text x="110.5" y="94.6">PC13</text>
<text x="199.4" y="92.1">T_JTDI</text>
<text x="199.4" y="94.6">MCO</text>
<text x="237.5" y="92.1">PB4</text>
<text x="237.5" y="94.6">PB5</text>
<text x="259.1" y="92.1">BOOT0</text>
<text x="259.1" y="94.6">GND</text>
<text x="199.4" y="99.7">T_SWO</text>
<text x="199.4" y="97.1">LED_USER</text>
<text x="45.7" y="106.7">AD0</text>
<text x="110.5" y="106">AD5</text>
<text x="110.5" y="103.5">T_NRST</text>
<text x="199.4" y="102.2">USBD-</text>
<text x="199.4" y="104.8">USBD+</text>
<text x="199.4" y="107.3">STM_JTMS</text>
<text x="231.1" y="107.3">T_JTDO</text>
<text x="110.5" y="111.1">PB3</text>
<text x="110.5" y="113.7">PB4</text>
<text x="110.5" y="108.6">PB2</text>
<text x="199.4" y="109.8">STM_JTCK</text>
<text x="199.4" y="112.4">PA15</text>
<text x="231.1" y="109.8">T_JTCK</text>
<text x="231.1" y="112.4">AD2</text>
<text x="264.8" y="109.8">T_JTDI</text>
<text x="265.4" y="112.4">GND</text>
<text x="110.5" y="118.7">I2C_SCL</text>
<text x="110.5" y="116.2">PB5</text>
<text x="58.4" y="123.8">VBUS</text>
<text x="110.5" y="121.3">I2C_SDA</text>
<text x="110.5" y="123.8">T0</text>
<text x="66.8" y="128.9">USBD-</text>
<text x="110.5" y="128.9">I2C2_SCL</text>
<text x="110.5" y="131.4">I2C2_SDA</text>
<text x="110.5" y="126.4">T1</text>
<text x="43.8" y="132.7">D+</text>
<text x="66.4" y="132.7">USBD+</text>
<text x="110.5" y="136.5">SPI_SCK</text>
<text x="110.5" y="134">SPI_NSS</text>
<text x="259.3" y="132.7">LED_USER</text>
<text x="110.5" y="139.1">SPI_MISO</text>
<text x="110.5" y="141.6">SPI_MOSI</text>
<text x="37.5" y="155.6">VIN</text>
<text x="87.6" y="165.7">VBUS</text>
</g>
<g font-size="1.4" fill="#840000">
<text x="121.5" y="29.2">3</text>
<text x="138" y="29.2">2</text>
<text x="157.7" y="29.2">3</text>
<text x="174.2" y="29.2">2</text>
<text x="129.9" y="36.2" transform="rotate(-90 129.9 36.2)">1</text>
<text x="166.1" y="36.2" transform="rotate(-90 166.1 36.2)">1</text>
<text x="149.6" y="65.8" transform="rotate(-90 149.6 65.8)">24</text>
<text x="153.4" y="65.8" transform="rotate(-90 153.4 65.8)">36</text>
<text x="157.2" y="65.8" transform="rotate(-90 157.2 65.8)">48</text>
<text x="164.8" y="65.4" transform="rotate(-90 164.8 65.4)">9</text>
<text x="120.9" y="71.7">7</text>
<text x="120.5" y="75.6">44</text>
<text x="192.9" y="74.3">10</text>
<text x="192.9" y="76.8">11</text>
<text x="120.9" y="80.6">5</text>
<text x="192.9" y="79.4">12</text>
<text x="192.9" y="81.9">13</text>
<text x="120.9" y="89.5">1</text>
<text x="120.9" y="84.4">6</text>
<text x="192.9" y="84.4">14</text>
<text x="192.9" y="87">15</text>
<text x="192.9" y="89.5">16</text>
<text x="120.9" y="94.6">2</text>
<text x="192.9" y="92.1">17</text>
<text x="192.9" y="94.6">29</text>
<text x="120.9" y="97.1">3</text>
<text x="120.9" y="99.7">4</text>
<text x="192.9" y="97.1">30</text>
<text x="192.9" y="99.7">31</text>
<text x="120.5" y="103.5">18</text>
<text x="120.5" y="106">19</text>
<text x="192.9" y="102.2">32</text>
<text x="192.9" y="104.8">33</text>
<text x="192.9" y="107.3">34</text>
<text x="120.5" y="108.6">20</text>
<text x="120.5" y="113.7">40</text>
<text x="120.5" y="111.1">39</text>
<text x="192.9" y="109.8">37</text>
<text x="192.9" y="112.4">38</text>
<text x="120.5" y="116.2">41</text>
<text x="120.5" y="118.7">42</text>
<text x="46" y="123.8">1</text>
<text x="56.1" y="123.8">2</text>
<text x="120.5" y="121.3">43</text>
<text x="120.5" y="123.8">45</text>
<text x="120.5" y="128.9">21</text>
<text x="120.5" y="131.4">22</text>
<text x="120.5" y="126.4">46</text>
<text x="120.5" y="134">25</text>
<text x="120.5" y="136.5">26</text>
<text x="235.2" y="132.7">1</text>
<text x="241.6" y="132.7">2</text>
<text x="120.5" y="139.1">27</text>
<text x="120.5" y="141.6">28</text>
<text x="149.6" y="150.9" transform="rotate(-90 149.6 150.9)">23</text>
<text x="153.4" y="150.9" transform="rotate(-90 153.4 150.9)">35</text>
<text x="157.2" y="150.9" transform="rotate(-90 157.2 150.9)">47</text>
<text x="164.8" y="150.5" transform="rotate(-90 164.8 150.5)">8</text>
<text x="51.8" y="164.5" transform="rotate(-90 51.8 164.5)">8</text>
<text x="79.8" y="167" transform="rotate(-90 79.8 167)">8</text>
<text x="95.4" y="167.3">D</text>
<text x="103" y="167.3">S</text>
<text x="45.3" y="173.3">2</text>
<text x="45.3" y="168.3">3</text>
<text x="63.1" y="170.8">1</text>
<text x="73.3" y="170.8">5</text>
<text x="91.1" y="173.3">7</text>
<text x="102.2" y="171.6" transform="rotate(-90 102.2 171.6)">G</text>
<text x="51.8" y="178.4" transform="rotate(-90 51.8 178.4)">4</text>
<text x="73.3" y="175.9">6</text>
<text x="79.8" y="181" transform="rotate(-90 79.8 181)">4</text>
</g>
<g font-size="1.4" fill="#008484">
<text x="124.1" y="26.1">NCP1117ST50T3G</text>
<text x="124.6" y="30">VI</text>
<text x="133.7" y="30">VO</text>
<text x="160.2" y="26.1">NCP1117ST33T3G</text>
<text x="160.8" y="30">VI</text>
<text x="169.9" y="30">VO</text>
<text x="130.7" y="33.8" transform="rotate(-90 130.7 33.8)">GND</text>
<text x="166.9" y="33.8" transform="rotate(-90 166.9 33.8)">GND</text>
<text x="133.1" y="36.2">U1</text>
<text x="169.3" y="36.2">U2</text>
<text x="246.4" y="38.8">3.3V</text>
<text x="246.4" y="41.4">5V</text>
<text x="246.4" y="43.9">GND</text>
<text x="246.4" y="46.5">GND</text>
<text x="246.4" y="49">VIN</text>
<text x="44.4" y="54.1" transform="rotate(-90 44.4 54.1)">R</text>
<text x="46.3" y="54.5" transform="rotate(-90 46.3 54.5)">R1</text>
<text x="51.2" y="68.4" transform="rotate(-90 51.2 68.4)">R2</text>
<text x="53.1" y="68.1" transform="rotate(-90 53.1 68.1)">R</text>
<text x="150.4" y="70.9" transform="rotate(-90 150.4 70.9)">VDD</text>
<text x="154.2" y="70.9" transform="rotate(-90 154.2 70.9)">VDD</text>
<text x="158" y="70.9" transform="rotate(-90 158 70.9)">VDD</text>
<text x="165.6" y="72" transform="rotate(-90 165.6 72)">VDDA</text>
<text x="93.9" y="77.9" transform="rotate(-90 93.9 77.9)">C13</text>
<text x="124.2" y="72.5">NRST</text>
<text x="124.2" y="76.3">BOOT0</text>
<text x="154.7" y="75.1">WKUP/USART2_CTS/ADC12_IN0/TIM2_CH1_ETR/PA0</text>
<text x="163.1" y="77.6">USART2_RTS/ADC12_IN1/TIM2_CH2/PA1</text>
<text x="89.2" y="78" transform="rotate(-90 89.2 78)">20P</text>
<text x="124.2" y="81.4">PD0/OSC_IN</text>
<text x="163.9" y="82.7">USART2_RX/ADC12_IN3/TIM2_CH4/PA3</text>
<text x="164.1" y="80.1">USART2_TX/ADC12_IN2/TIM2_CH3/PA2</text>
<text x="124.2" y="85.2">PD1/OSC_OUT</text>
<text x="163.9" y="85.2">SPI1_NSS/USART2_CK/ADC12_IN4/PA4</text>
<text x="172.7" y="87.8">SPI1_SCK/ADC12_IN5/PA5</text>
<text x="89.2" y="93.3" transform="rotate(-90 89.2 93.3)">20P</text>
<text x="93.9" y="93.2" transform="rotate(-90 93.9 93.2)">C14</text>
<text x="124.2" y="90.3">VBAT</text>
<text x="124.2" y="95.4">PC13/TAMPER_RTC</text>
<text x="164.9" y="90.3">SPI1_MISO/ADC12_IN6/TIM3_CH1/PA6</text>
<text x="164.9" y="92.8">SPI1_MOSI/ADC12_IN7/TIM3_CH2/PA7</text>
<text x="168.2" y="95.4">USART1_CK/TIM1_CH1/MCO/PA8</text>
<text x="36.8" y="97.3" transform="rotate(-90 36.8 97.3)">R</text>
<text x="38.7" y="97.7" transform="rotate(-90 38.7 97.7)">R5</text>
<text x="41.9" y="97.3" transform="rotate(-90 41.9 97.3)">R</text>
<text x="43.8" y="97.7" transform="rotate(-90 43.8 97.7)">R6</text>
<text x="124.2" y="97.9">PC14/OSC32_IN</text>
<text x="124.2" y="100.5">PC15/OSC32_OUT</text>
<text x="171.2" y="100.5">USART1_RX/TIM1_CH3/PA10</text>
<text x="172.1" y="97.9">USART1_TX/TIM1_CH2/PA9</text>
<text x="81.5" y="105.5">C15</text>
<text x="99.9" y="104.8">C16</text>
<text x="124.2" y="104.3">PB0/ADC12_IN8/TIM3_CH3</text>
<text x="124.2" y="106.8">PB1/ADC12_IN9/TIM3_CH4</text>
<text x="159.3" y="103">USART1_CTS/CANRX/USBDM/TIM1_CH4/PA11</text>
<text x="159.7" y="105.5">USART1_RTS/CANTX/USBDP/TIM1_ETR/PA12</text>
<text x="215.2" y="104.7" transform="rotate(-90 215.2 104.7)">U.FL</text>
<text x="224.1" y="103.4" transform="rotate(-90 224.1 103.4)">U4</text>
<text x="81.5" y="109.9">20P</text>
<text x="100.1" y="109.5">20P</text>
<text x="124.2" y="109.3">PB2/BOOT1</text>
<text x="124.2" y="111.9">PB3/JTDO</text>
<text x="177.5" y="110.6">JTCK/SWCLK/PA14</text>
<text x="177.9" y="108.1">JTMS/SWDIO/PA13</text>
<text x="183.7" y="113.2">JTDI/PA15</text>
<text x="251.3" y="111.2" transform="rotate(-90 251.3 111.2)">SPI</text>
<text x="92" y="118.9">R18</text>
<text x="92.9" y="117.1">R</text>
<text x="124.2" y="114.4">PB4/NJTRST</text>
<text x="124.2" y="117">PB5/I2C1_SMBA</text>
<text x="124.2" y="119.5">PB6/I2C1_SCL/TIM4_CH1</text>
<text x="124.2" y="122">PB7/I2C1_SDA/TIM4_CH2</text>
<text x="124.2" y="124.6">PB8/TIM4_CH3</text>
<text x="124.2" y="129.7">PB10/I2C2_SCL/USART3_TX</text>
<text x="124.2" y="127.1">PB9/TIM4_CH4</text>
<text x="124.2" y="132.2">PB11/I2C2_SDA/USART3_RX</text>
<text x="124.2" y="134.7">PB12/SPI2_NSS/I2C2_SMBA/USART3_CK/TIM1_BKIN</text>
<text x="124.2" y="137.3">PB13/SPI2_SCK/USART3_CTS/TIM1_CH1N</text>
<text x="124.2" y="139.8">PB14/SPI2_MISO/USART3_RTS/TIM1_CH2N</text>
<text x="124.2" y="142.4">PB15/SPI2_MOSI/TIM1_CH3N</text>
<text x="150.4" y="147.2" transform="rotate(-90 150.4 147.2)">VSS</text>
<text x="154.2" y="147.2" transform="rotate(-90 154.2 147.2)">VSS</text>
<text x="158" y="147.2" transform="rotate(-90 158 147.2)">VSS</text>
<text x="165.6" y="147.2" transform="rotate(-90 165.6 147.2)">VSSA</text>
<text x="96.3" y="163.4">Si2301DS</text>
<text x="50" y="169">+</text>
<text x="52.6" y="169.5" transform="rotate(-90 52.6 169.5)">V+</text>
<text x="78" y="171.6">+</text>
<text x="80.5" y="172.1" transform="rotate(-90 80.5 172.1)">V+</text>
<text x="103.9" y="170.5" transform="rotate(-90 103.9 170.5)">Q1</text>
</g>
<text font-size="1.4" fill="#0000c2" x="83.8" y="70.1">0 User Flash</text>
<g font-size="1.2" fill="#840000">
<text x="259.7" y="27.9">31</text>
<text x="259.7" y="25.4">32</text>
<text x="105.7" y="35">3</text>
<text x="244.8" y="33">2</text>
<text x="244.8" y="35.6">3</text>
<text x="259.7" y="30.5">30</text>
<text x="259.7" y="35.6">28</text>
<text x="259.7" y="33">29</text>
<text x="105.7" y="36.3">1</text>
<text x="105.7" y="37.6">2</text>
<text x="244.8" y="38.1">4</text>
<text x="244.8" y="40.6">5</text>
<text x="259.7" y="40.6">26</text>
<text x="259.7" y="38.1">27</text>
<text x="244.8" y="43.2">6</text>
<text x="244.8" y="45.7">7</text>
<text x="259.7" y="45.7">24</text>
<text x="259.7" y="43.2">25</text>
<text x="244.8" y="48.3">8</text>
<text x="244.8" y="53.3">9</text>
<text x="259.7" y="53.3">22</text>
<text x="259.7" y="48.3">23</text>
<text x="244.4" y="55.9">10</text>
<text x="244.4" y="58.4">11</text>
<text x="259.7" y="58.4">20</text>
<text x="259.7" y="55.9">21</text>
<text x="244.4" y="61">12</text>
<text x="244.4" y="63.5">13</text>
<text x="259.7" y="63.5">18</text>
<text x="259.7" y="61">19</text>
<text x="244.4" y="66">14</text>
<text x="259.7" y="71.1">15</text>
<text x="259.7" y="68.6">16</text>
<text x="259.7" y="66">17</text>
</g>
<g font-size="1.1" fill="#008484">
<text x="213.2" y="21.9">+3.3V</text>
<text x="224.7" y="21.9">+3.3V</text>
<text x="32.9" y="26.4">+3.3V</text>
<text x="76.2" y="25.6">+3.3VADC</text>
<text x="184" y="27">+3.3V</text>
<text x="233.6" y="29.5">+3.3V</text>
<text x="254.4" y="28.6">AD4/SDA</text>
<text x="254.5" y="26">AD5/SCL</text>
<text x="42.6" y="34.2">C2</text>
<text x="49" y="34.2">C3</text>
<text x="62.9" y="34.2">C4</text>
<text x="69.3" y="34.2">C7</text>
<text x="119.5" y="34.2">C11</text>
<text x="149.4" y="34.9">C12</text>
<text x="153.8" y="34.9">C18</text>
<text x="191.8" y="34.9">C6</text>
<text x="197" y="34.9">C17</text>
<text x="246.4" y="33.6">IOREF</text>
<text x="256.2" y="31.1">AREF</text>
<text x="256.7" y="33.6">GND</text>
<text x="42.8" y="36.8">100NF</text>
<text x="49.1" y="36.8">100NF</text>
<text x="63.1" y="36.8">100NF</text>
<text x="69.5" y="36.8">100NF</text>
<text x="119.6" y="36.8">100NF</text>
<text x="149.5" y="37.4">100NF</text>
<text x="153.9" y="37.4">100NF</text>
<text x="192" y="37.4">100NF</text>
<text x="197.1" y="37.4">100NF</text>
<text x="246.4" y="36.2">RESET</text>
<text x="250.9" y="41.3">MOSI/PWM/IO11</text>
<text x="253.7" y="38.7">MISO/IO12</text>
<text x="254.2" y="36.2">SCK/IO13</text>
<text x="42.4" y="44.1">+3.3V</text>
<text x="252" y="46.3">OC1/PWM/IO9</text>
<text x="252.1" y="43.8">SS/PWM/IO10</text>
<text x="246.4" y="54">AD0</text>
<text x="254.6" y="54">AIN1/IO7</text>
<text x="255.3" y="48.9">ICP/IO8</text>
<text x="152.3" y="55.6">+3.3V</text>
<text x="162.6" y="54.8">+3.3VADC</text>
<text x="246.4" y="56.5">AD1</text>
<text x="246.4" y="59">AD2</text>
<text x="251.7" y="56.5">AIN0/PWM/IO6</text>
<text x="252.9" y="59">T1/PWM/IO5</text>
<text x="246.4" y="61.6">AD3</text>
<text x="246.4" y="64.1">AD4/SDA</text>
<text x="254.7" y="64.1">INT1/IO3</text>
<text x="255.8" y="61.6">T0/IO4</text>
<text x="246.4" y="66.7">AD5/SCL</text>
<text x="254.7" y="66.7">INT0/IO2</text>
<text x="255.6" y="71.7">RX/IO0</text>
<text x="255.7" y="69.2">TX/IO1</text>
<text x="34.8" y="86.7">+3.3V</text>
<text x="110.4" y="86.7">+3.3V</text>
<text x="269.1" y="105.1">+3.3V</text>
<text x="232.3" y="129.2">+3.3V</text>
<text x="37.3" y="171.1">+3.3V</text>
</g>
<text font-size="1" fill="#840084" x="92.8" y="168.9">SOT-23</text>
</svg>
